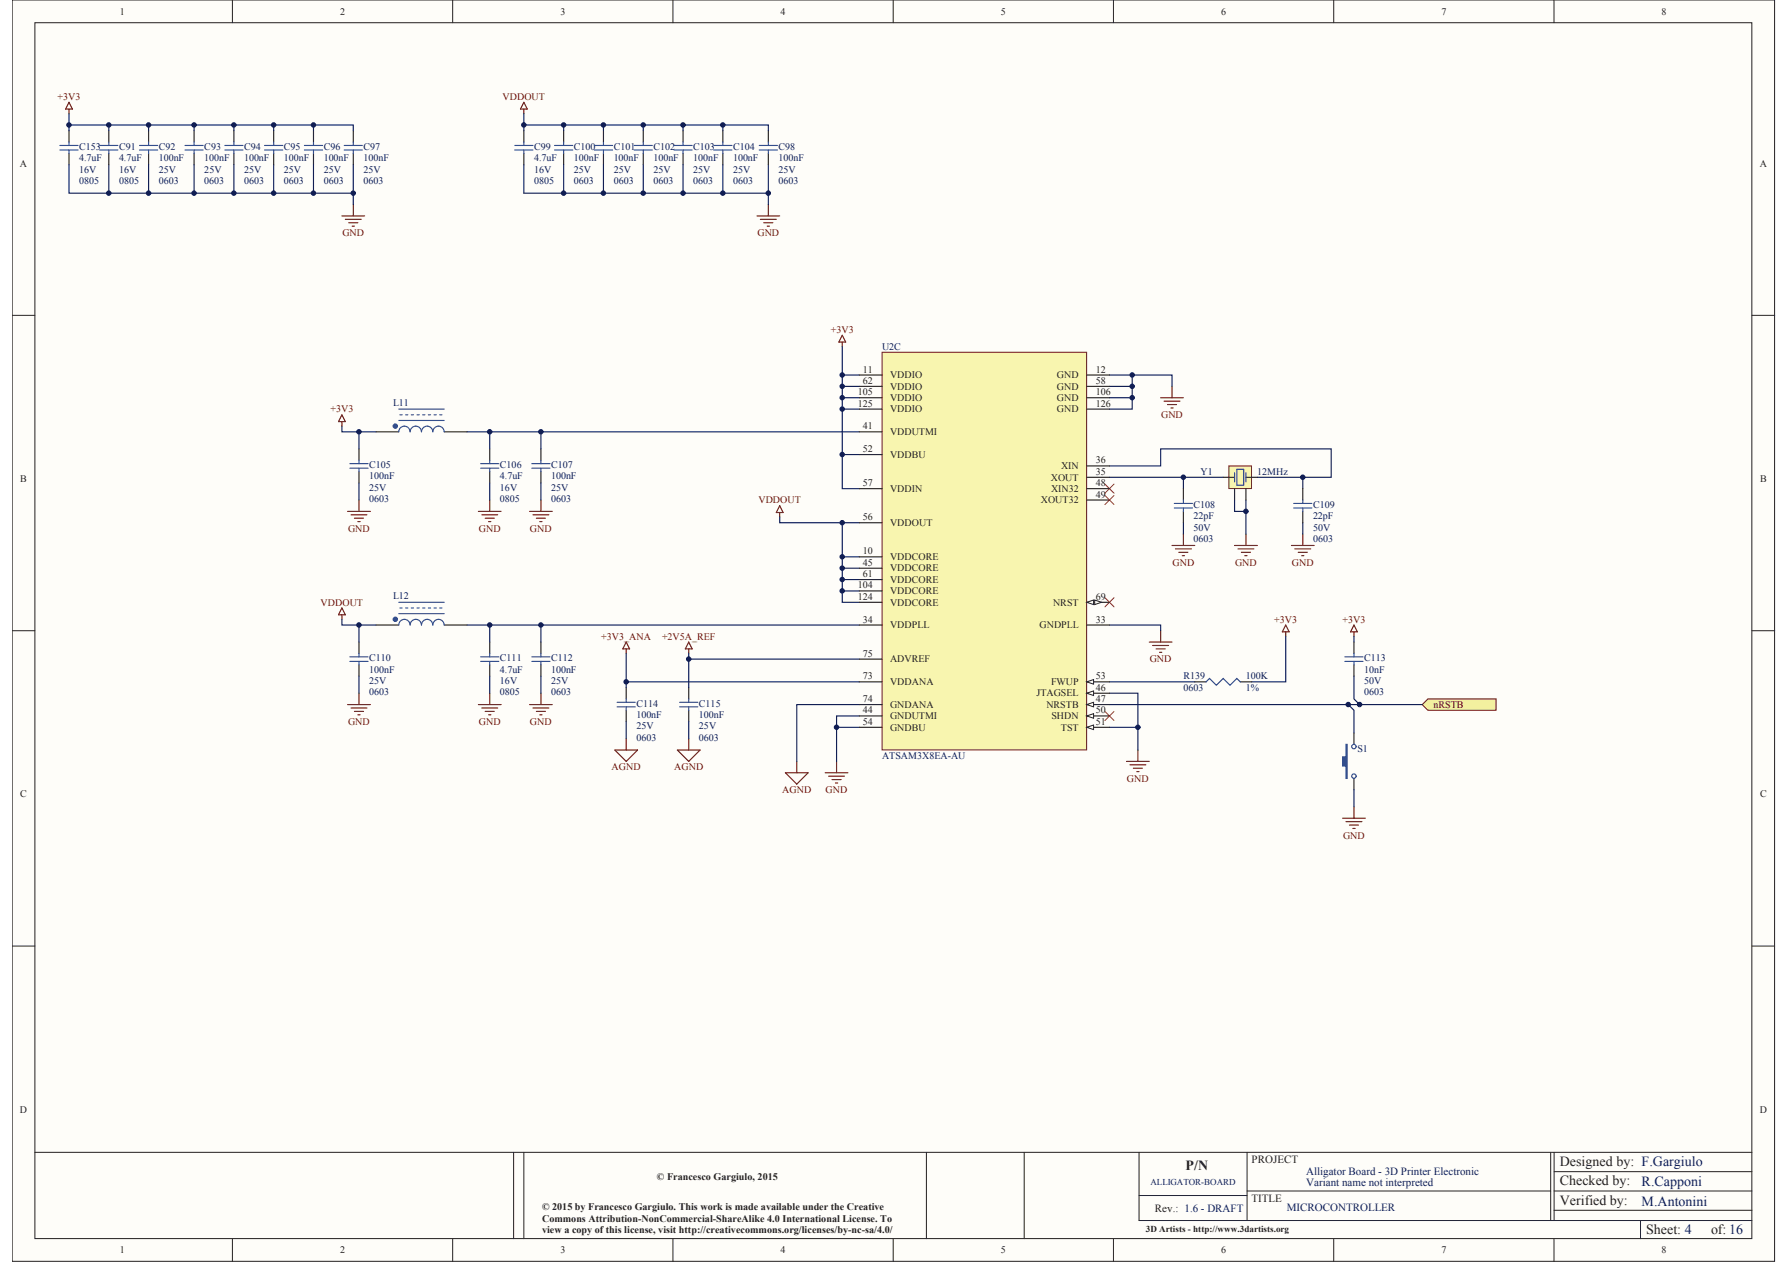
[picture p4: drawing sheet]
<svg xmlns="http://www.w3.org/2000/svg" width="297mm" height="210mm" viewBox="0 0 297 210" stroke-linecap="round" stroke-linejoin="round" font-family="sans-serif">
<path d="M2 0h292.6v209.5h-292.6z" fill="#fefdf9"/>
<path d="M2 0h292.6v209.5h-292.6z" fill="none" stroke="#231f20" stroke-width=".17"/>
<path d="M5.8 3.8h285.1v201.9h-285.1z" fill="#fefdf9"/>
<g fill="none" stroke="#231f20" stroke-width=".17">
<path d="M38.6 0v3.8M75.2 0v3.8M111.7 0v3.8M148.3 0v3.8M184.9 0v3.8M221.4 0v3.8M258 0v3.8M5.8 3.8h285.1v201.9h-285.1zM2 52.4h3.8M290.9 52.4h3.8M2 104.7h3.8M290.9 104.7h3.8"/>
<path d="M2 157.1h3.8M290.9 157.1h3.8M5.8 191.4h285.1M85.3 191.4v14.3M87 191.4v14.3M153.8 191.4v14.3M170.1 191.4v14.3M189.1 191.4v11.3h101.8M189.1 198.5h18M207.1 197.8h50.4M207.1 191.4v11.3M257.5 191.4v11.3"/>
<path d="M258 191.4v11.3M258 194.6h32.9M258 197.8h32.9M38.6 205.7v3.8M75.2 205.7v3.8M111.7 205.7v3.8M148.3 205.7v3.8M184.9 205.7v3.8M221.4 205.7v3.8M258 205.7v3.8M258 201h32.9M272.4 202.7v3"/>
</g>
<g fill="none" stroke="#6d0c0e" stroke-width=".19">
<path d="M11.5 17l.5 1.1h-1.1zM11.5 18.1v.8M87 17l.5 1.1h-1.1zM87 18.1v.8M56.8 35.9h3.7M57.3 36.4h2.7M57.9 37h1.5M58.5 37.6h.3M58.7 34v1.9M125.7 35.9h3.8M126.3 36.4h2.6M126.8 37h1.5"/>
<path d="M127.4 37.6h.4M127.6 34v1.9M139.8 55.7l.6 1.1h-1.1zM139.8 56.8v.8M192.7 66.1h3.8M193.3 66.6h2.6M193.8 67.2h1.6M194.4 67.7h.4M194.6 64.2v1.9M129.5 84l.5 1.1h-1.1zM129.5 85.1v.8M194.6 90.6h3.8"/>
<path d="M195.2 91.2h2.6M195.7 91.7h1.5M196.3 92.3h.4M196.5 88.7v1.9M205 90.6h3.8M205.5 91.2h2.7M206.1 91.7h1.5M206.7 92.3h.4M206.9 88.7v1.9M214.4 90.6h3.8M215 91.2h2.6M215.6 91.7h1.5"/>
<path d="M216.1 92.3h.4M216.3 88.7v1.9M104 106.6l.5 1.2h-1.1zM104 107.8v.7M190.8 106.6h3.8M191.4 107.2h2.6M192 107.8h1.5M192.5 108.3h.4M192.7 104.7v1.9M213.5 103.8l.5 1.1h-1.1zM213.5 104.9v.8M137 128.3h3.8"/>
<path d="M137.6 128.9h2.6M138.1 129.5h1.6M138.7 130h.4M138.9 126.4v1.9M187 126.4h3.8M187.6 127h2.7M188.2 127.6h1.5M188.7 128.1h.4M188.9 124.6v1.8"/>
</g>
<g fill="none" stroke="#0c1c5b" stroke-width=".19">
<path d="M18.1 27.4v4.7h40.6v-4.7M24.7 27.4v4.7M32.2 20.8v.9M32.2 27.4v4.7M38.8 20.8v.9M38.8 27.4v4.7M45.4 20.8v.9M45.4 27.4v4.7M52.1 20.8v.9M52.1 27.4v4.7M93.6 20.8v.9M93.6 27.4v4.7"/>
<path d="M100.2 20.8v.9M100.2 27.4v4.7M106.8 20.8v.9M106.8 27.4v4.7M113.4 20.8v.9M113.4 27.4v4.7M127.6 27.4v6.6M139.8 57.6v23.5h2.9M139.8 66.1h2.9M139.8 64.2h2.9M139.8 62.3h2.9M139.8 67.9h2.9"/>
<path d="M139.8 75.5h2.9M184.2 62.3h10.4v1.9M184.2 77.4h8.5v-2.9h28.3v4.8h-12.2M184.2 66.1h3.8M184.2 64.2h3.8M184.2 79.3h18.9M188 62.3v5.6h-3.8M196.5 79.3v1.8M216.3 79.3v1.8M129.5 85.9v.9h13.2M139.8 98.1h2.9M139.8 96.2h2.9"/>
<path d="M139.8 94.4h2.9M139.8 92.5h2.9M196.5 86.8v1.9M205 83v1.9h1.9M206.9 83v5.7M216.3 86.8v1.9M142.7 118.9h-3.8v7.5M184.2 103.8h8.5v.9M184.2 115.1h4.7v9.5M184.2 113.2h14.2M213.5 105.7v7.5h-5.7M138.9 120.8h3.8"/>
<path d="M184.2 120.8h4.7"/>
</g>
<g fill="none" stroke="#231f20" stroke-width=".19">
<path d="M18.1 21.7v1.9M18.1 25.5v1.9M24.7 21.7v1.9M24.7 25.5v1.9M32.2 21.7v1.9M32.2 25.5v1.9M38.8 21.7v1.9M38.8 25.5v1.9M45.4 21.7v1.9M45.4 25.5v1.9M52.1 21.7v1.9M52.1 25.5v1.9"/>
<path d="M58.7 21.7v1.9M58.7 25.5v1.9M87 21.7v1.9M87 25.5v1.9M93.6 21.7v1.9M93.6 25.5v1.9M100.2 21.7v1.9M100.2 25.5v1.9M106.8 21.7v1.9M106.8 25.5v1.9M113.4 21.7v1.9M113.4 25.5v1.9"/>
<path d="M120 21.7v1.9M120 25.5v1.9M196.5 81.1v1.9M196.5 84.9v1.9M216.3 81.1v1.9M216.3 84.9v1.9M198.4 113.2h1.9M205.9 113.2h1.9"/>
</g>
<g fill="none" stroke="#2151a3" stroke-width=".19">
<path d="M16.6 24.9h3M16.6 24.2h3M18.1 23.6v.6M18.1 24.9v.6M23.2 24.9h3M23.2 24.2h3M24.7 23.6v.6M24.7 24.9v.6M30.7 24.9h3M30.7 24.2h3M32.2 23.6v.6M32.2 24.9v.6"/>
<path d="M37.3 24.9h3M37.3 24.2h3M38.8 23.6v.6M38.8 24.9v.6M43.9 24.9h3.1M43.9 24.2h3.1M45.4 23.6v.6M45.4 24.9v.6M50.5 24.9h3.1M50.5 24.2h3.1M52.1 23.6v.6M52.1 24.9v.6"/>
<path d="M57.1 24.9h3.1M57.1 24.2h3.1M58.7 23.6v.6M58.7 24.9v.6M85.5 24.9h3M85.5 24.2h3M87 23.6v.6M87 24.9v.6M92.1 24.9h3M92.1 24.2h3M93.6 23.6v.6M93.6 24.9v.6"/>
<path d="M98.7 24.9h3M98.7 24.2h3M100.2 23.6v.6M100.2 24.9v.6M105.3 24.9h3M105.3 24.2h3M106.8 23.6v.6M106.8 24.9v.6M111.9 24.9h3M111.9 24.2h3M113.4 23.6v.6M113.4 24.9v.6"/>
<path d="M118.5 24.9h3M118.5 24.2h3M120 23.6v.6M120 24.9v.6M195 84.4h3M195 83.6h3M196.5 83v.6M196.5 84.4v.5M214.8 84.4h3M214.8 83.6h3M216.3 83v.6M216.3 84.4v.5"/>
<path d="M200.3 113.2l.5-.5 1.2 1.1 1.1-1.1 1.1 1.1 1.2-1.1 .5 .5"/>
</g>
<path d="M204 77.4h3.8v3.7h-3.8z" fill="#f8f5af"/>
<path d="M204 77.4h3.8v3.7h-3.8z" fill="none" stroke="#6d0c0e" stroke-width=".17"/>
<path d="M62.4 71.7h3.8M73.8 71.7h3.7M81.3 74.5v1.9M81.3 78.3v1.9M89.8 74.5v1.9M89.8 78.3v1.9M203.1 79.3h1.9M206.9 79.3h1.9M205 81.1v1.9M206.9 81.1v1.9" fill="none" stroke="#231f20" stroke-width=".19"/>
<g fill="none" stroke="#2151a3" stroke-width=".19">
<path d="M66.2 69.8h7.6M66.2 67.9h7.6M66.4 68.9h.4M67.3 68.9h.4M68.1 71.7a.93 .93 0 0 0-1-.9 .93 .93 0 0 0-.9 .9M68.3 68.9h.4M69.2 68.9h.4M70.2 68.9h.4M71.1 68.9h.4M71.9 71.7a.94 .94 0 0 0-1-.9 .94 .94 0 0 0-.9 .9 .93 .93 0 0 0-1-.9 .93 .93 0 0 0-.9 .9M72.1 68.9h.3M73 68.9h.4"/>
<path d="M73.7 71.7a.93 .93 0 0 0-.9-.9 .93 .93 0 0 0-.9 .9M79.8 77.8h3M79.8 77h3M81.3 76.4v.6M81.3 77.8v.5M88.3 77.8h3M88.3 77h3M89.8 76.4v.6M89.8 77.8v.5M205 78.5v1.5M205.4 77.9h1.1v2.7h-1.1zM206.9 78.5v1.5"/>
</g>
<path d="M183.5 118.1l1.5 1.5M185 118.1l-1.5 1.5" fill="none" stroke="#ee1d23" stroke-width=".17"/>
<path d="M11.5 18.9v2.8M87 18.9v2.8M11.5 20.8h47.2v.9M24.7 20.8v.9M87 27.4v4.7M56.8 70.8v.9h5.6M77.5 71.7h65.2M81.3 71.7v2.8M89.8 71.7v2.8M81.3 80.2v2.8M89.8 80.2v2.8M139.8 86.8v13.2h2.9" fill="none" stroke="#0c1c5b" stroke-width=".19"/>
<g fill="none" stroke="#6d0c0e" stroke-width=".19">
<path d="M56.8 70v.8M56.8 68.9l.5 1.1h-1.1zM79.4 84.9h3.8M80 85.5h2.6M80.6 86.1h1.5M81.1 86.6h.4M81.3 83v1.9M87.9 84.9h3.8M88.5 85.5h2.6M89.1 86.1h1.5M89.6 86.6h.4M89.8 83v1.9"/>
<path d="M56.8 101l.5 1.1h-1.1zM56.8 102.1v.8"/>
</g>
<circle cx="65.6" cy="70.8" r=".37" fill="#2151a3"/>
<circle cx="65.6" cy="70.8" r=".37" fill="none" stroke="#2151a3" stroke-width=".17"/>
<path d="M59.6 74.5v1.9M59.6 78.3v1.9M62.4 103.8h3.8M73.8 103.8h3.7M81.3 106.6v1.9M81.3 110.4v1.9M89.8 106.6v1.9M89.8 110.4v1.9" fill="none" stroke="#231f20" stroke-width=".19"/>
<g fill="none" stroke="#2151a3" stroke-width=".19">
<path d="M58.1 77.8h3M58.1 77h3M59.6 76.4v.6M59.6 77.8v.5M66.2 101.9h7.6M66.2 100h7.6M66.4 101h.4M67.3 101h.4M68.1 103.8a.93 .93 0 0 0-1-.9 .93 .93 0 0 0-.9 .9M68.3 101h.4M69.2 101h.4M70.2 101h.4"/>
<path d="M71.1 101h.4M71.9 103.8a.94 .94 0 0 0-1-.9 .94 .94 0 0 0-.9 .9 .93 .93 0 0 0-1-.9 .93 .93 0 0 0-.9 .9M72.1 101h.3M73 101h.4M73.7 103.8a.93 .93 0 0 0-.9-.9 .93 .93 0 0 0-.9 .9M79.8 109.8h3M79.8 109.1h3M81.3 108.5v.6M81.3 109.8v.6M88.3 109.8h3M88.3 109.1h3M89.8 108.5v.6"/>
<path d="M89.8 109.8v.6"/>
</g>
<path d="M59.6 71.7v2.8M59.6 80.2v2.8M56.8 102.9v.9h5.6M77.5 103.8h65.2M81.3 103.8v2.8M81.3 112.3v2.8M89.8 103.8v2.8M89.8 112.3v2.8" fill="none" stroke="#0c1c5b" stroke-width=".19"/>
<g fill="none" stroke="#6d0c0e" stroke-width=".19">
<path d="M57.7 84.9h3.8M58.3 85.5h2.6M58.8 86.1h1.6M59.4 86.6h.4M59.6 83v1.9M79.4 117h3.8M80 117.6h2.6M80.6 118.1h1.5M81.1 118.7h.4M81.3 115.1v1.9M87.9 117h3.8M88.5 117.6h2.6"/>
<path d="M89.1 118.1h1.5M89.6 118.7h.4M89.8 115.1v1.9"/>
</g>
<circle cx="65.6" cy="102.8" r=".37" fill="#2151a3"/>
<circle cx="65.6" cy="102.8" r=".37" fill="none" stroke="#2151a3" stroke-width=".17"/>
<path d="M59.6 106.6v1.9M59.6 110.4v1.9M224.8 106.6v1.9M224.8 110.4v1.9M224.8 121.7v1.9M224.8 129.3v1.9" fill="none" stroke="#231f20" stroke-width=".19"/>
<path d="M58.1 109.8h3M58.1 109.1h3M59.6 108.5v.6M59.6 109.8v.6M223.3 109.8h3M223.3 109.1h3M224.8 108.5v.6M224.8 109.8v.6" fill="none" stroke="#2151a3" stroke-width=".19"/>
<path d="M59.6 103.8v2.8M59.6 112.3v2.8" fill="none" stroke="#0c1c5b" stroke-width=".19"/>
<path d="M57.7 117h3.8M58.3 117.6h2.6M58.8 118.1h1.6M59.4 118.7h.4M59.6 115.1v1.9M224.8 103.8l.6 1.1h-1.2zM224.8 104.9v.8" fill="none" stroke="#6d0c0e" stroke-width=".19"/>
<path d="M183.5 80.4l1.5 1.5M183.5 82.3l1.5 1.5M185 80.4l-1.5 1.5M185 82.3l-1.5 1.5" fill="none" stroke="#ee1d23" stroke-width=".17"/>
<path d="M223.5 123.6h.2v5.7h-.2v-2.1h-.6v-1.5h.6z" fill-rule="evenodd" fill="#2151a3"/>
<g fill="none" stroke="#2151a3" stroke-width=".19">
<path d="M223.5 123.6h.2v5.7h-.2v-2.1h-.6v-1.5h.6z"/>
<circle cx="224.8" cy="124" r=".37"/>
<circle cx="224.8" cy="128.9" r=".37"/>
</g>
<path d="M222.9 135.9h3.8M223.5 136.4h2.6M224.1 137h1.5M224.6 137.6h.4M224.8 134v1.9" fill="none" stroke="#6d0c0e" stroke-width=".19"/>
<path d="M224.8 131.2v2.8" fill="none" stroke="#0c1c5b" stroke-width=".19"/>
<path d="M236.1 117l1-.9h11.3v1.8h-11.3z" fill-rule="evenodd" fill="#f6f17e"/>
<path d="M236.1 117l1-.9h11.3v1.8h-11.3z" fill="none" stroke="#6d0c0e" stroke-width=".17"/>
<g fill="none" stroke="#0c1c5b" stroke-width=".19">
<path d="M11.5 27.4v4.7h6.6M18.1 20.8v.9M58.7 32.1v1.9M87 20.8h40.6v.9M87 32.1h40.6M120 20.8v.9M120 27.4v4.7M104 108.5v5.7M104 119.8v2.9M104 113.2h38.7M114.4 108.5v5.7M114.4 119.8v2.9"/>
<path d="M114.4 109.5h28.3M142.7 117h-10.4v9.4M184.2 117h51.9M223.9 117l.9 .9v3.8M224.8 112.3v3.8l1 .9M224.8 105.7v.9"/>
</g>
<path d="M11.5 21.7v1.9M11.5 25.5v1.9M127.6 21.7v1.9M127.6 25.5v1.9M104 114.2v1.9M104 117.9v1.9M114.4 114.2v1.9M114.4 117.9v1.9" fill="none" stroke="#231f20" stroke-width=".19"/>
<g fill="none" stroke="#2151a3" stroke-width=".19">
<path d="M9.9 24.9h3.1M9.9 24.2h3.1M11.5 23.6v.6M11.5 24.9v.6M126.1 24.9h3M126.1 24.2h3M127.6 23.6v.6M127.6 24.9v.6M102.5 117.4h3M102.5 116.6h3M104 116.1v.5M104 117.4v.5"/>
<path d="M112.8 117.4h3.1M112.8 116.6h3.1M114.4 116.1v.5M114.4 117.4v.5"/>
</g>
<path d="M114.4 106.6l.5 1.2h-1.1zM114.4 107.8v.7M102.1 124.6h3.8l-1.9 1.8zM104 122.7v1.9M112.5 124.6h3.7l-1.8 1.8zM114.4 122.7v1.9M130.4 128.3h3.8l-1.9 1.9zM132.3 126.4v1.9" fill="none" stroke="#6d0c0e" stroke-width=".19"/>
<path d="M183.5 99.3l1.5 1.5M185 99.3l-1.5 1.5" fill="none" stroke="#ee1d23" stroke-width=".17"/>
<path d="M146.5 58.5h33.9v66h-33.9z" fill="#f8f5af"/>
<path d="M146.5 58.5h33.9v66h-33.9z" fill="none" stroke="#6d0c0e" stroke-width=".17"/>
<g fill="none" stroke="#231f20" stroke-width=".19">
<path d="M142.7 62.3h3.8M142.7 64.2h3.8M142.7 66.1h3.8M142.7 67.9h3.8M142.7 71.7h3.8M180.4 62.3h3.8M180.4 64.2h3.8M180.4 66.1h3.8M180.4 67.9h3.8M180.4 79.3h3.8M180.4 77.4h3.8M142.7 92.5h3.8"/>
<path d="M142.7 96.2h3.8M142.7 98.1h3.8M142.7 94.4h3.8M142.7 100h3.8M142.7 113.2h3.8M142.7 117h3.8M142.7 109.5h3.8M142.7 103.8h3.8M142.7 118.9h3.8M180.4 103.8h3.8M180.4 115.1h3.8"/>
</g>
<path d="M180.4 115.1l1.2-.4v.8z" fill="#fefdf9"/>
<path d="M180.4 115.1l1.2-.4v.8z" fill="none" stroke="#231f20" stroke-width=".17"/>
<path d="M180.4 117h3.8" fill="none" stroke="#231f20" stroke-width=".19"/>
<path d="M180.4 117l1.2-.4v.8z" fill="#fefdf9"/>
<path d="M180.4 117l1.2-.4v.8z" fill="none" stroke="#231f20" stroke-width=".17"/>
<path d="M180.4 81.1h3.8M180.4 83h3.8M180.4 118.9h3.8" fill="none" stroke="#231f20" stroke-width=".19"/>
<path d="M180.4 118.9l1.2-.4v.8z" fill="#fefdf9"/>
<path d="M180.4 118.9l1.2-.4v.8z" fill="none" stroke="#231f20" stroke-width=".17"/>
<path d="M180.4 120.8h3.8" fill="none" stroke="#231f20" stroke-width=".19"/>
<path d="M180.4 120.8l1.2-.4v.8z" fill="#fefdf9"/>
<path d="M180.4 120.8l1.2-.4v.8z" fill="none" stroke="#231f20" stroke-width=".17"/>
<path d="M142.7 75.5h3.8M180.4 113.2h3.8" fill="none" stroke="#231f20" stroke-width=".19"/>
<path d="M180.4 113.2l1.2-.3v.7z" fill="#fefdf9"/>
<path d="M180.4 113.2l1.2-.3v.7z" fill="none" stroke="#231f20" stroke-width=".17"/>
<path d="M142.7 86.8h3.8M142.7 81.1h3.8M180.4 100h3.8M142.7 120.8h3.8" fill="none" stroke="#231f20" stroke-width=".19"/>
<path d="M180.4 100l1.2-.4v.8z" fill="#fefdf9"/>
<path d="M180.4 100l1.2-.4v.8z" fill="none" stroke="#231f20" stroke-width=".17"/>
<path d="M181.8 99.6l1.1 .4-1.1 .4z" fill="#fefdf9"/>
<path d="M181.8 99.6l1.1 .4-1.1 .4z" fill="none" stroke="#231f20" stroke-width=".17"/>
<circle cx="11.4" cy="20.7" r=".37" fill="#0c1c5b"/>
<circle cx="11.4" cy="20.7" r=".37" fill="none" stroke="#0c1c5b" stroke-width=".17"/>
<circle cx="18.1" cy="32.1" r=".37" fill="#0c1c5b"/>
<circle cx="18.1" cy="32.1" r=".37" fill="none" stroke="#0c1c5b" stroke-width=".17"/>
<circle cx="18.1" cy="20.7" r=".37" fill="#0c1c5b"/>
<circle cx="18.1" cy="20.7" r=".37" fill="none" stroke="#0c1c5b" stroke-width=".17"/>
<circle cx="24.7" cy="32.1" r=".37" fill="#0c1c5b"/>
<circle cx="24.7" cy="32.1" r=".37" fill="none" stroke="#0c1c5b" stroke-width=".17"/>
<circle cx="24.7" cy="20.7" r=".37" fill="#0c1c5b"/>
<circle cx="24.7" cy="20.7" r=".37" fill="none" stroke="#0c1c5b" stroke-width=".17"/>
<circle cx="32.2" cy="32.1" r=".37" fill="#0c1c5b"/>
<circle cx="32.2" cy="32.1" r=".37" fill="none" stroke="#0c1c5b" stroke-width=".17"/>
<circle cx="32.2" cy="20.7" r=".37" fill="#0c1c5b"/>
<circle cx="32.2" cy="20.7" r=".37" fill="none" stroke="#0c1c5b" stroke-width=".17"/>
<circle cx="38.8" cy="32.1" r=".37" fill="#0c1c5b"/>
<circle cx="38.8" cy="32.1" r=".37" fill="none" stroke="#0c1c5b" stroke-width=".17"/>
<circle cx="38.8" cy="20.7" r=".37" fill="#0c1c5b"/>
<circle cx="38.8" cy="20.7" r=".37" fill="none" stroke="#0c1c5b" stroke-width=".17"/>
<circle cx="45.4" cy="32.1" r=".37" fill="#0c1c5b"/>
<circle cx="45.4" cy="32.1" r=".37" fill="none" stroke="#0c1c5b" stroke-width=".17"/>
<circle cx="45.4" cy="20.7" r=".37" fill="#0c1c5b"/>
<circle cx="45.4" cy="20.7" r=".37" fill="none" stroke="#0c1c5b" stroke-width=".17"/>
<circle cx="52" cy="32.1" r=".37" fill="#0c1c5b"/>
<circle cx="52" cy="32.1" r=".37" fill="none" stroke="#0c1c5b" stroke-width=".17"/>
<circle cx="52" cy="20.7" r=".37" fill="#0c1c5b"/>
<circle cx="52" cy="20.7" r=".37" fill="none" stroke="#0c1c5b" stroke-width=".17"/>
<circle cx="58.6" cy="32.1" r=".37" fill="#0c1c5b"/>
<circle cx="58.6" cy="32.1" r=".37" fill="none" stroke="#0c1c5b" stroke-width=".17"/>
<circle cx="59.6" cy="103.8" r=".37" fill="#0c1c5b"/>
<circle cx="59.6" cy="103.8" r=".37" fill="none" stroke="#0c1c5b" stroke-width=".17"/>
<circle cx="59.6" cy="71.7" r=".37" fill="#0c1c5b"/>
<circle cx="59.6" cy="71.7" r=".37" fill="none" stroke="#0c1c5b" stroke-width=".17"/>
<circle cx="81.3" cy="103.8" r=".37" fill="#0c1c5b"/>
<circle cx="81.3" cy="103.8" r=".37" fill="none" stroke="#0c1c5b" stroke-width=".17"/>
<circle cx="81.3" cy="71.7" r=".37" fill="#0c1c5b"/>
<circle cx="81.3" cy="71.7" r=".37" fill="none" stroke="#0c1c5b" stroke-width=".17"/>
<circle cx="87" cy="20.7" r=".37" fill="#0c1c5b"/>
<circle cx="87" cy="20.7" r=".37" fill="none" stroke="#0c1c5b" stroke-width=".17"/>
<circle cx="89.8" cy="103.8" r=".37" fill="#0c1c5b"/>
<circle cx="89.8" cy="103.8" r=".37" fill="none" stroke="#0c1c5b" stroke-width=".17"/>
<circle cx="89.8" cy="71.7" r=".37" fill="#0c1c5b"/>
<circle cx="89.8" cy="71.7" r=".37" fill="none" stroke="#0c1c5b" stroke-width=".17"/>
<circle cx="93.6" cy="32.1" r=".37" fill="#0c1c5b"/>
<circle cx="93.6" cy="32.1" r=".37" fill="none" stroke="#0c1c5b" stroke-width=".17"/>
<circle cx="93.6" cy="20.7" r=".37" fill="#0c1c5b"/>
<circle cx="93.6" cy="20.7" r=".37" fill="none" stroke="#0c1c5b" stroke-width=".17"/>
<circle cx="100.2" cy="32.1" r=".37" fill="#0c1c5b"/>
<circle cx="100.2" cy="32.1" r=".37" fill="none" stroke="#0c1c5b" stroke-width=".17"/>
<circle cx="100.2" cy="20.7" r=".37" fill="#0c1c5b"/>
<circle cx="100.2" cy="20.7" r=".37" fill="none" stroke="#0c1c5b" stroke-width=".17"/>
<circle cx="104" cy="113.2" r=".37" fill="#0c1c5b"/>
<circle cx="104" cy="113.2" r=".37" fill="none" stroke="#0c1c5b" stroke-width=".17"/>
<circle cx="106.8" cy="32.1" r=".37" fill="#0c1c5b"/>
<circle cx="106.8" cy="32.1" r=".37" fill="none" stroke="#0c1c5b" stroke-width=".17"/>
<circle cx="106.8" cy="20.7" r=".37" fill="#0c1c5b"/>
<circle cx="106.8" cy="20.7" r=".37" fill="none" stroke="#0c1c5b" stroke-width=".17"/>
<circle cx="113.4" cy="32.1" r=".37" fill="#0c1c5b"/>
<circle cx="113.4" cy="32.1" r=".37" fill="none" stroke="#0c1c5b" stroke-width=".17"/>
<circle cx="113.4" cy="20.7" r=".37" fill="#0c1c5b"/>
<circle cx="113.4" cy="20.7" r=".37" fill="none" stroke="#0c1c5b" stroke-width=".17"/>
<circle cx="114.3" cy="109.4" r=".37" fill="#0c1c5b"/>
<circle cx="114.3" cy="109.4" r=".37" fill="none" stroke="#0c1c5b" stroke-width=".17"/>
<circle cx="120" cy="32.1" r=".37" fill="#0c1c5b"/>
<circle cx="120" cy="32.1" r=".37" fill="none" stroke="#0c1c5b" stroke-width=".17"/>
<circle cx="120" cy="20.7" r=".37" fill="#0c1c5b"/>
<circle cx="120" cy="20.7" r=".37" fill="none" stroke="#0c1c5b" stroke-width=".17"/>
<circle cx="127.6" cy="32.1" r=".37" fill="#0c1c5b"/>
<circle cx="127.6" cy="32.1" r=".37" fill="none" stroke="#0c1c5b" stroke-width=".17"/>
<circle cx="138.9" cy="120.8" r=".37" fill="#0c1c5b"/>
<circle cx="138.9" cy="120.8" r=".37" fill="none" stroke="#0c1c5b" stroke-width=".17"/>
<circle cx="139.8" cy="98.1" r=".37" fill="#0c1c5b"/>
<circle cx="139.8" cy="98.1" r=".37" fill="none" stroke="#0c1c5b" stroke-width=".17"/>
<circle cx="139.8" cy="96.2" r=".37" fill="#0c1c5b"/>
<circle cx="139.8" cy="96.2" r=".37" fill="none" stroke="#0c1c5b" stroke-width=".17"/>
<circle cx="139.8" cy="94.3" r=".37" fill="#0c1c5b"/>
<circle cx="139.8" cy="94.3" r=".37" fill="none" stroke="#0c1c5b" stroke-width=".17"/>
<circle cx="139.8" cy="92.5" r=".37" fill="#0c1c5b"/>
<circle cx="139.8" cy="92.5" r=".37" fill="none" stroke="#0c1c5b" stroke-width=".17"/>
<circle cx="139.8" cy="86.8" r=".37" fill="#0c1c5b"/>
<circle cx="139.8" cy="86.8" r=".37" fill="none" stroke="#0c1c5b" stroke-width=".17"/>
<circle cx="139.8" cy="75.5" r=".37" fill="#0c1c5b"/>
<circle cx="139.8" cy="75.5" r=".37" fill="none" stroke="#0c1c5b" stroke-width=".17"/>
<circle cx="139.8" cy="67.9" r=".37" fill="#0c1c5b"/>
<circle cx="139.8" cy="67.9" r=".37" fill="none" stroke="#0c1c5b" stroke-width=".17"/>
<circle cx="139.8" cy="66" r=".37" fill="#0c1c5b"/>
<circle cx="139.8" cy="66" r=".37" fill="none" stroke="#0c1c5b" stroke-width=".17"/>
<circle cx="139.8" cy="64.2" r=".37" fill="#0c1c5b"/>
<circle cx="139.8" cy="64.2" r=".37" fill="none" stroke="#0c1c5b" stroke-width=".17"/>
<circle cx="139.8" cy="62.3" r=".37" fill="#0c1c5b"/>
<circle cx="139.8" cy="62.3" r=".37" fill="none" stroke="#0c1c5b" stroke-width=".17"/>
<circle cx="188" cy="66" r=".37" fill="#0c1c5b"/>
<circle cx="188" cy="66" r=".37" fill="none" stroke="#0c1c5b" stroke-width=".17"/>
<circle cx="188" cy="64.2" r=".37" fill="#0c1c5b"/>
<circle cx="188" cy="64.2" r=".37" fill="none" stroke="#0c1c5b" stroke-width=".17"/>
<circle cx="188" cy="62.3" r=".37" fill="#0c1c5b"/>
<circle cx="188" cy="62.3" r=".37" fill="none" stroke="#0c1c5b" stroke-width=".17"/>
<circle cx="188.9" cy="120.8" r=".37" fill="#0c1c5b"/>
<circle cx="188.9" cy="120.8" r=".37" fill="none" stroke="#0c1c5b" stroke-width=".17"/>
<circle cx="196.5" cy="79.3" r=".37" fill="#0c1c5b"/>
<circle cx="196.5" cy="79.3" r=".37" fill="none" stroke="#0c1c5b" stroke-width=".17"/>
<circle cx="206.9" cy="84.9" r=".37" fill="#0c1c5b"/>
<circle cx="206.9" cy="84.9" r=".37" fill="none" stroke="#0c1c5b" stroke-width=".17"/>
<circle cx="216.3" cy="79.3" r=".37" fill="#0c1c5b"/>
<circle cx="216.3" cy="79.3" r=".37" fill="none" stroke="#0c1c5b" stroke-width=".17"/>
<circle cx="223.9" cy="117" r=".37" fill="#0c1c5b"/>
<circle cx="223.9" cy="117" r=".37" fill="none" stroke="#0c1c5b" stroke-width=".17"/>
<circle cx="225.7" cy="117" r=".37" fill="#0c1c5b"/>
<circle cx="225.7" cy="117" r=".37" fill="none" stroke="#0c1c5b" stroke-width=".17"/>
<g font-size="2.3" fill="#231f20">
<text x="196.9" y="194.4">P/N</text>
<text x="259" y="193.6">Designed by: F.Gargiulo</text>
<text x="259" y="196.8">Checked by:</text>
<text x="259" y="200">Verified by:</text>
<text x="273.3" y="204.9">Sheet: 4</text>
<text x="284.1" y="204.9">of: 16</text>
</g>
<g font-size="2.3" fill="#0c1c5b">
<text x="272.6" y="197">R.Capponi</text>
<text x="272.6" y="200.2">M.Antonini</text>
</g>
<g font-size="1.8" fill="#231f20">
<text x="207.8" y="193.2">PROJECT</text>
<text x="191.8" y="201.3">Rev.: 1.6 - DRAFT</text>
<text x="207.8" y="199.6">TITLE</text>
</g>
<g font-size="1.8" fill="#0c1c5b">
<text x="216.9" y="195.1">Alligator Board - 3D Printer Electronic</text>
<text x="216.9" y="197">Variant name not interpreted</text>
<text x="213.7" y="201.1">MICROCONTROLLER</text>
</g>
<g font-size="1.7" fill="#231f20">
<text x="19.9" y="2.4">1</text>
<text x="56.5" y="2.4">2</text>
<text x="93" y="2.4">3</text>
<text x="129.6" y="2.4">4</text>
<text x="166.2" y="2.4">5</text>
<text x="202.8" y="2.4">6</text>
<text x="239.3" y="2.4">7</text>
<text x="275.9" y="2.4">8</text>
<text x="3.3" y="27.7">A</text>
<text x="292.2" y="27.7">A</text>
<text x="142.4" y="65.6">105</text>
<text x="143.3" y="61.9">11</text>
<text x="143.3" y="63.8">62</text>
<text x="147.8" y="62.8">VDDIO</text>
<text x="147.8" y="64.7">VDDIO</text>
<text x="175.5" y="62.8">GND</text>
<text x="175.5" y="64.7">GND</text>
<text x="181.9" y="61.9">12</text>
<text x="181.9" y="63.8">58</text>
<text x="181.9" y="65.6">106</text>
<text x="142.4" y="67.5">125</text>
<text x="143.3" y="71.3">41</text>
<text x="147.8" y="66.6">VDDIO</text>
<text x="147.8" y="68.5">VDDIO</text>
<text x="175.5" y="66.6">GND</text>
<text x="175.5" y="68.5">GND</text>
<text x="181.9" y="67.5">126</text>
<text x="143.3" y="75.1">52</text>
<text x="147.8" y="72.2">VDDUTMI</text>
<text x="147.8" y="76">VDDBU</text>
<text x="176.2" y="77.9">XIN</text>
<text x="181.9" y="77">36</text>
<text x="3.4" y="80">B</text>
<text x="143.3" y="80.7">57</text>
<text x="147.8" y="81.7">VDDIN</text>
<text x="172.8" y="83.6">XOUT32</text>
<text x="174.5" y="79.8">XOUT</text>
<text x="174.5" y="81.7">XIN32</text>
<text x="181.9" y="80.7">48</text>
<text x="181.9" y="78.9">35</text>
<text x="181.9" y="82.6">49</text>
<text x="292.2" y="80">B</text>
<text x="143.3" y="86.4">56</text>
<text x="147.8" y="87.3">VDDOUT</text>
<text x="143.3" y="92.1">10</text>
<text x="143.3" y="95.8">61</text>
<text x="143.3" y="94">45</text>
<text x="147.8" y="93">VDDCORE</text>
<text x="147.8" y="94.9">VDDCORE</text>
<text x="142.4" y="97.7">104</text>
<text x="142.4" y="99.6">124</text>
<text x="147.8" y="96.8">VDDCORE</text>
<text x="147.8" y="98.7">VDDCORE</text>
<text x="147.8" y="100.6">VDDCORE</text>
<text x="174.8" y="100.6">NRST</text>
<text x="181.9" y="99.6">69</text>
<text x="143.3" y="103.4">34</text>
<text x="147.8" y="104.3">VDDPLL</text>
<text x="172.6" y="104.3">GNDPLL</text>
<text x="181.9" y="103.4">33</text>
<text x="143.3" y="112.8">73</text>
<text x="143.3" y="109">75</text>
<text x="147.8" y="113.8">VDDANA</text>
<text x="147.8" y="110">ADVREF</text>
<text x="174.5" y="113.8">FWUP</text>
<text x="181.9" y="112.8">53</text>
<text x="143.3" y="116.6">74</text>
<text x="143.3" y="118.5">44</text>
<text x="147.8" y="117.5">GNDANA</text>
<text x="147.8" y="119.4">GNDUTMI</text>
<text x="172.1" y="115.7">JTAGSEL</text>
<text x="173.7" y="117.5">NRSTB</text>
<text x="174.6" y="119.4">SHDN</text>
<text x="181.9" y="118.5">50</text>
<text x="181.9" y="114.7">46</text>
<text x="181.9" y="116.6">47</text>
<text x="143.3" y="120.4">54</text>
<text x="147.8" y="121.3">GNDBU</text>
<text x="176.2" y="121.3">TST</text>
<text x="181.9" y="120.4">51</text>
<text x="3.4" y="132.4">C</text>
<text x="292.2" y="132.4">C</text>
<text x="3.3" y="184.8">D</text>
<text x="292.2" y="184.8">D</text>
<text x="109.1" y="195.9">© Francesco Gargiulo, 2015</text>
<text x="90" y="201">© 2015 by Francesco Gargiulo. This work is made available under the Creative</text>
<text x="90" y="202.9">Commons Attribution-NonCommercial-ShareAlike 4.0 International License. To</text>
<text x="19.9" y="208.1">1</text>
<text x="56.5" y="208.1">2</text>
<text x="90" y="204.7">view a copy of this license, visit http://creativecommons.org/licenses/by-nc-sa/4.0/</text>
<text x="93" y="208.1">3</text>
<text x="129.6" y="208.1">4</text>
<text x="166.2" y="208.1">5</text>
<text x="202.8" y="208.1">6</text>
<text x="239.3" y="208.1">7</text>
<text x="275.9" y="208.1">8</text>
</g>
<g font-size="1.7" fill="#6d0c0e">
<text x="9.6" y="16.6">+3V3</text>
<text x="83.4" y="16.6">VDDOUT</text>
<text x="56.8" y="39.2">GND</text>
<text x="125.8" y="39.2">GND</text>
<text x="137.9" y="55.3">+3V3</text>
<text x="54.9" y="68.5">+3V3</text>
<text x="192.8" y="69.4">GND</text>
<text x="125.9" y="83.6">VDDOUT</text>
<text x="57.8" y="88.3">GND</text>
<text x="79.5" y="88.3">GND</text>
<text x="88" y="88.3">GND</text>
<text x="194.7" y="94">GND</text>
<text x="205.1" y="94">GND</text>
<text x="214.5" y="94">GND</text>
<text x="53.2" y="100.6">VDDOUT</text>
<text x="99.8" y="106.2">+3V3_ANA</text>
<text x="109.9" y="106.2">+2V5A_REF</text>
<text x="211.6" y="103.4">+3V3</text>
<text x="222.9" y="103.4">+3V3</text>
<text x="190.9" y="110">GND</text>
<text x="238" y="117.5">nRSTB</text>
<text x="57.8" y="120.4">GND</text>
<text x="79.5" y="120.4">GND</text>
<text x="88" y="120.4">GND</text>
<text x="101.6" y="127.9">AGND</text>
<text x="111.9" y="127.9">AGND</text>
<text x="129.9" y="131.7">AGND</text>
<text x="137.1" y="131.7">GND</text>
<text x="187.1" y="129.8">GND</text>
<text x="223" y="139.2">GND</text>
</g>
<g font-size="1.7" fill="#0c1c5b">
<text x="13.2" y="26.8">4.7uF</text>
<text x="13.2" y="28.7">16V</text>
<text x="13.2" y="24.9">C153</text>
<text x="19.8" y="26.8">4.7uF</text>
<text x="19.8" y="28.7">16V</text>
<text x="19.8" y="24.9">C91</text>
<text x="26.4" y="26.8">100nF</text>
<text x="26.4" y="28.7">25V</text>
<text x="26.4" y="24.9">C92</text>
<text x="33.9" y="26.8">100nF</text>
<text x="33.9" y="28.7">25V</text>
<text x="33.9" y="24.9">C93</text>
<text x="40.5" y="26.8">100nF</text>
<text x="40.5" y="28.7">25V</text>
<text x="40.5" y="24.9">C94</text>
<text x="47.1" y="26.8">100nF</text>
<text x="47.1" y="28.7">25V</text>
<text x="47.1" y="24.9">C95</text>
<text x="53.7" y="26.8">100nF</text>
<text x="53.7" y="28.7">25V</text>
<text x="53.7" y="24.9">C96</text>
<text x="60.4" y="26.8">100nF</text>
<text x="60.4" y="28.7">25V</text>
<text x="60.4" y="24.9">C97</text>
<text x="88.7" y="26.8">4.7uF</text>
<text x="88.7" y="28.7">16V</text>
<text x="88.7" y="24.9">C99</text>
<text x="95.3" y="26.8">100nF</text>
<text x="95.3" y="28.7">25V</text>
<text x="95.3" y="24.9">C100</text>
<text x="101.9" y="26.8">100nF</text>
<text x="101.9" y="28.7">25V</text>
<text x="101.9" y="24.9">C101</text>
<text x="108.5" y="26.8">100nF</text>
<text x="108.5" y="28.7">25V</text>
<text x="108.5" y="24.9">C102</text>
<text x="115.1" y="26.8">100nF</text>
<text x="115.1" y="28.7">25V</text>
<text x="115.1" y="24.9">C103</text>
<text x="121.7" y="26.8">100nF</text>
<text x="121.7" y="28.7">25V</text>
<text x="121.7" y="24.9">C104</text>
<text x="129.3" y="26.8">100nF</text>
<text x="129.3" y="28.7">25V</text>
<text x="129.3" y="24.9">C98</text>
<text x="13.2" y="30.5">0805</text>
<text x="19.8" y="30.5">0805</text>
<text x="26.4" y="30.5">0603</text>
<text x="33.9" y="30.5">0603</text>
<text x="40.5" y="30.5">0603</text>
<text x="47.1" y="30.5">0603</text>
<text x="53.7" y="30.5">0603</text>
<text x="60.4" y="30.5">0603</text>
<text x="88.7" y="30.5">0805</text>
<text x="95.3" y="30.5">0603</text>
<text x="101.9" y="30.5">0603</text>
<text x="108.5" y="30.5">0603</text>
<text x="115.1" y="30.5">0603</text>
<text x="121.7" y="30.5">0603</text>
<text x="129.3" y="30.5">0603</text>
<text x="146.5" y="58.1">U2C</text>
<text x="65.3" y="67.3">L11</text>
<text x="61.3" y="77.7">C105</text>
<text x="83" y="77.7">C106</text>
<text x="91.5" y="77.7">C107</text>
<text x="61.3" y="79.6">100nF</text>
<text x="61.3" y="81.5">25V</text>
<text x="61.3" y="83.4">0603</text>
<text x="83" y="79.6">4.7uF</text>
<text x="83" y="81.5">16V</text>
<text x="83" y="83.4">0805</text>
<text x="91.5" y="79.6">100nF</text>
<text x="91.5" y="81.5">25V</text>
<text x="91.5" y="83.4">0603</text>
<text x="199.3" y="78.9">Y1</text>
<text x="208.8" y="78.9">12MHz</text>
<text x="198.2" y="86.2">22pF</text>
<text x="198.2" y="88.1">50V</text>
<text x="198.2" y="90">0603</text>
<text x="198.2" y="84.3">C108</text>
<text x="218" y="86.2">22pF</text>
<text x="218" y="88.1">50V</text>
<text x="218" y="90">0603</text>
<text x="218" y="84.3">C109</text>
<text x="65.3" y="99.4">L12</text>
<text x="61.3" y="111.7">100nF</text>
<text x="61.3" y="113.6">25V</text>
<text x="61.3" y="109.8">C110</text>
<text x="83" y="109.8">C111</text>
<text x="83" y="111.7">4.7uF</text>
<text x="83" y="113.6">16V</text>
<text x="91.5" y="111.7">100nF</text>
<text x="91.5" y="113.6">25V</text>
<text x="91.5" y="109.8">C112</text>
<text x="196.5" y="112.8">R139</text>
<text x="206.9" y="112.8">100K</text>
<text x="226.5" y="111.7">10nF</text>
<text x="226.5" y="113.6">50V</text>
<text x="226.5" y="109.8">C113</text>
<text x="61.3" y="115.5">0603</text>
<text x="83" y="115.5">0805</text>
<text x="91.5" y="115.5">0603</text>
<text x="105.7" y="119.2">100nF</text>
<text x="105.7" y="117.4">C114</text>
<text x="116.1" y="119.2">100nF</text>
<text x="116.1" y="117.4">C115</text>
<text x="196.5" y="114.7">0603</text>
<text x="206.9" y="114.7">1%</text>
<text x="226.5" y="115.5">0603</text>
<text x="105.7" y="121.1">25V</text>
<text x="105.7" y="123">0603</text>
<text x="116.1" y="121.1">25V</text>
<text x="116.1" y="123">0603</text>
<text x="225.4" y="124.9">S1</text>
<text x="146.5" y="126">ATSAM3X8EA-AU</text>
</g>
<text font-size="1.5" fill="#0c1c5b" x="191" y="196.8">ALLIGATOR-BOARD</text>
<text font-size="1.5" fill="#231f20" x="190.3" y="204.6">3D Artists - http://www.3dartists.org</text>
</svg>
